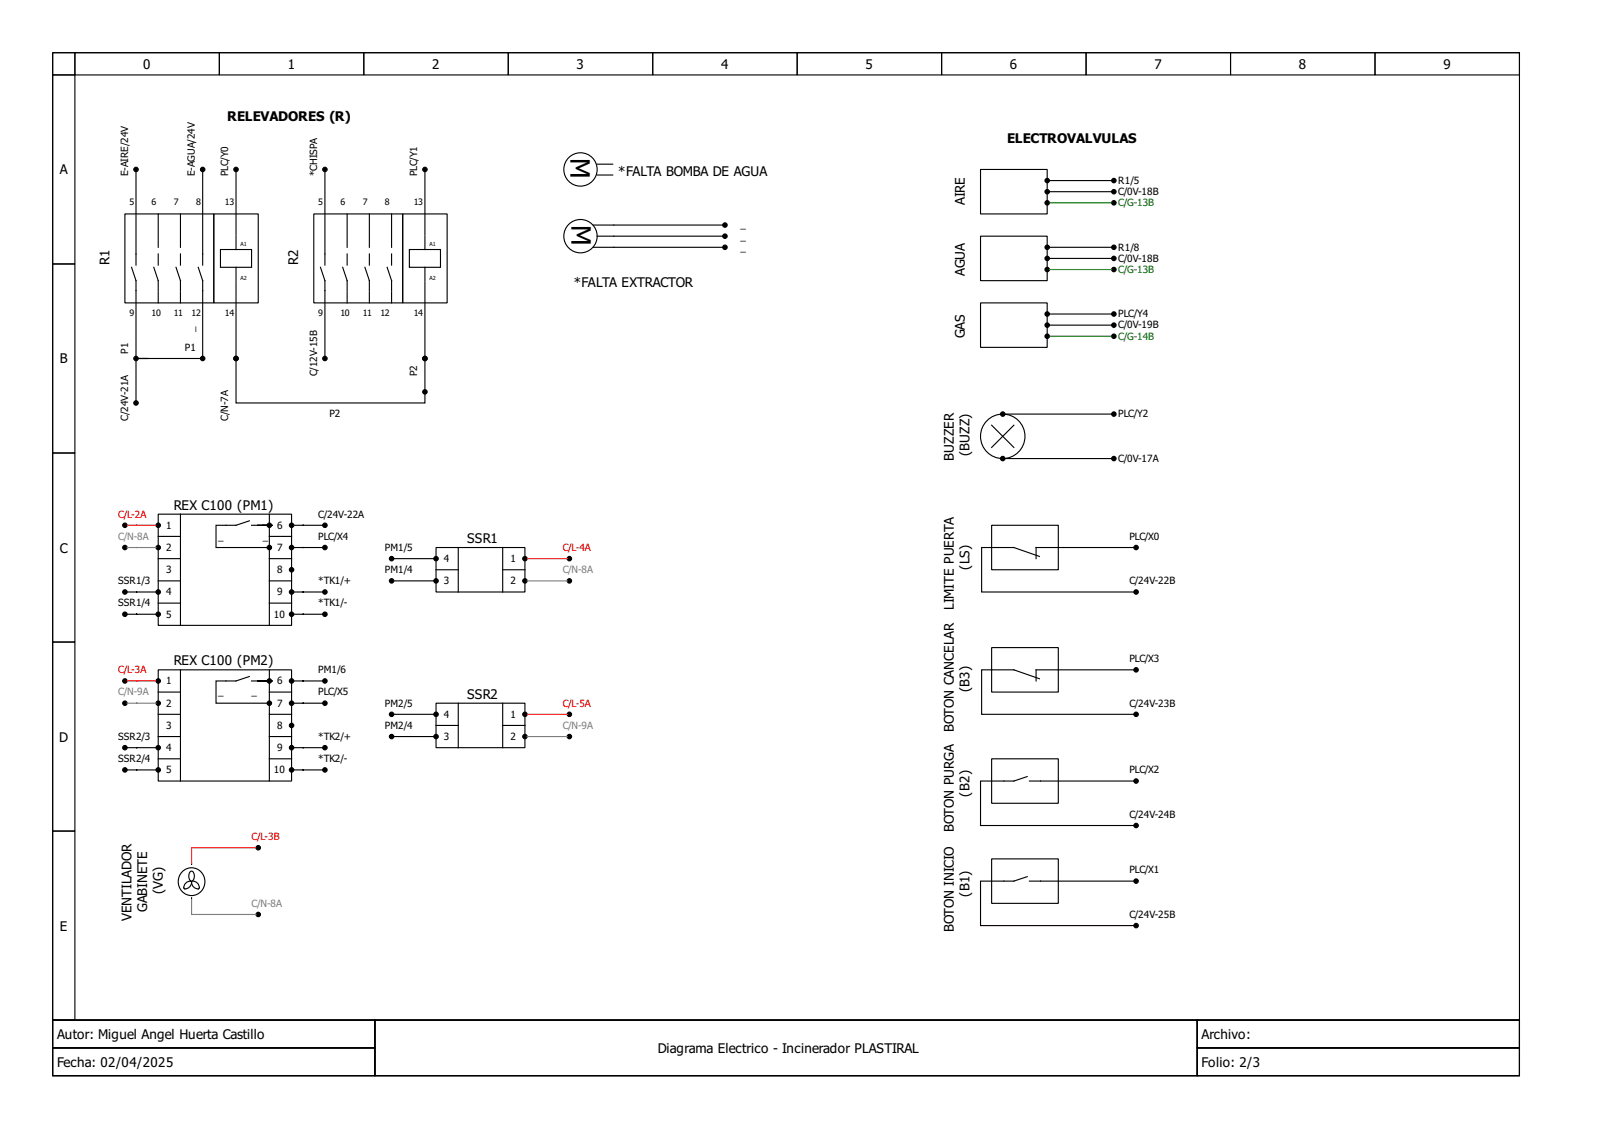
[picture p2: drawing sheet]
<svg xmlns="http://www.w3.org/2000/svg" width="297mm" height="210mm" viewBox="0 0 297 210" stroke-linecap="round" stroke-linejoin="round" font-family="sans-serif">
<g fill="none" stroke="#000" stroke-width=".21">
<path d="M9.8 9.8h272.6v179.7h-272.6zM9.8 9.8h4.1v4.1h-4.1zM9.8 13.9h4.1v35.1h-4.1zM13.9 9.8h26.9v4.1h-26.9zM40.8 9.8h26.8v4.1h-26.8zM67.6 9.8h26.9v4.1h-26.9zM94.5 9.8h26.8v4.1h-26.8zM121.3 9.8h26.9v4.1h-26.9zM148.2 9.8h26.8v4.1h-26.8zM175 9.8h26.9v4.1h-26.9zM201.9 9.8h26.8v4.1h-26.8zM228.7 9.8h26.9v4.1h-26.9z"/>
<path d="M255.6 9.8h26.8v4.1h-26.8zM23.2 39.7h16.5v16.6h-16.5zM29.4 39.7v6.2M33.5 39.7v6.2M39.7 39.7h8.3v16.6h-8.3zM58.3 39.7h16.6v16.6h-16.6zM64.5 39.7v6.2M68.7 39.7v6.2M72.8 39.7v6.2M74.9 39.7h8.2v16.6h-8.2zM111 32.5h2.9M111 30.5h2.9"/>
<path d="M182.3 31.5h12.4v8.2h-12.4zM9.8 49h4.1v35.1h-4.1zM24.5 49.7l.8 2.4v1.9M25.3 47.2v2M28.6 49.7l.8 2.4v1.9M29.4 54.2v2.1M29.4 47.2v2M33.5 54.2v2.1M41 46.3h5.8v3.4h-5.8zM43.9 43.9v2.4M43.9 49.7v2.4M64.5 54.2v2.1"/>
<path d="M67.8 49.7l.9 2.4v1.9M68.7 54.2v2.1M68.7 47.2v2M72.8 54.2v2.1M76.1 46.3h5.8v3.4h-5.8zM79 43.9v2.4M79 49.7v2.4M182.3 43.9h12.4v8.2h-12.4zM182.3 56.3h12.4v8.2h-12.4zM184.3 79l4.2 4.1M188.5 79l-4.2 4.1M9.8 84.1h4.1v35.2h-4.1z"/>
<path d="M29.4 95.5h24.8v20.7h-24.8zM29.4 99.6h4.1M33.5 95.5v20.7M46.3 96.7l-2.4 .9h-1.9M46.8 97.6h2M50.1 95.5v20.7M50.1 99.6h4.1M184.3 97.6h12.4v8.2h-12.4zM9.8 119.3h4.1v35.1h-4.1zM29.4 107.9h4.1M29.4 103.8h4.1M29.4 112h4.1"/>
<path d="M50.1 107.9h4.1M50.1 103.8h4.1M50.1 112h4.1M81.1 101.7h16.5v8.3h-16.5zM81.1 105.8h4.1M85.2 101.7v8.3M93.4 101.7v8.3M93.4 105.8h4.2M184.3 101.7h4.2l4.7 1.7M196.7 101.7h-4.1v2.1M29.4 124.4h24.8v20.7h-24.8zM29.4 136.8h4.1"/>
<path d="M29.4 128.6h4.1M29.4 132.7h4.1M33.5 124.4v20.7M46.3 125.7l-2.4 .8h-1.9M46.8 126.5h2M50.1 136.8h4.1M50.1 124.4v20.7M50.1 128.6h4.1M50.1 132.7h4.1M81.1 130.6h16.5v8.3h-16.5zM81.1 134.8h4.1M85.2 130.6v8.3"/>
<path d="M93.4 134.8h4.2M93.4 130.6v8.3M184.3 120.3h12.4v8.3h-12.4zM9.8 154.4h4.1v35.1h-4.1zM29.4 141h4.1M50.1 141h4.1M184.3 141h12.4v8.2h-12.4zM184.3 159.5h12.4v8.3h-12.4zM9.8 189.5h272.6v10.3h-272.6zM9.8 189.5h59.9v5.2h-59.9zM9.8 194.7h59.9v5.1h-59.9zM69.7 189.5h152.8v10.3h-152.8z"/>
<path d="M222.5 189.5h59.9v5.2h-59.9zM222.5 194.7h59.9v5.1h-59.9z"/>
<circle cx="107.9" cy="31.5" r="3.1"/>
<circle cx="186.4" cy="81.1" r="4.1"/>
</g>
<g fill="#000" stroke="#000" stroke-width=".21">
<circle cx="60.4" cy="31.5" r=".41"/>
<circle cx="79" cy="31.5" r=".41"/>
<circle cx="194.7" cy="33.5" r=".41"/>
<circle cx="194.7" cy="35.6" r=".41"/>
<circle cx="207" cy="37.7" r=".41"/>
<circle cx="194.7" cy="45.9" r=".41"/>
<circle cx="194.7" cy="48" r=".41"/>
<circle cx="207" cy="45.9" r=".41"/>
<circle cx="25.3" cy="74.9" r=".41"/>
<circle cx="37.7" cy="66.6" r=".41"/>
<circle cx="43.9" cy="66.6" r=".41"/>
<circle cx="186.4" cy="76.9" r=".41"/>
<circle cx="194.7" cy="60.4" r=".41"/>
<circle cx="194.7" cy="62.5" r=".41"/>
<circle cx="207" cy="60.4" r=".41"/>
<circle cx="207" cy="76.9" r=".41"/>
<circle cx="207" cy="62.5" r=".41"/>
<circle cx="29.4" cy="97.6" r=".41"/>
<circle cx="50.1" cy="97.6" r=".41"/>
<circle cx="23.2" cy="101.7" r=".41"/>
<circle cx="29.4" cy="101.7" r=".41"/>
<circle cx="29.4" cy="110" r=".41"/>
<circle cx="50.1" cy="101.7" r=".41"/>
<circle cx="54.2" cy="105.8" r=".41"/>
<circle cx="54.2" cy="114.1" r=".41"/>
<circle cx="60.4" cy="110" r=".41"/>
<circle cx="60.4" cy="114.1" r=".41"/>
<circle cx="60.4" cy="101.7" r=".41"/>
<circle cx="72.8" cy="107.9" r=".41"/>
<circle cx="81.1" cy="103.8" r=".41"/>
<circle cx="81.1" cy="107.9" r=".41"/>
<circle cx="97.6" cy="103.8" r=".41"/>
<circle cx="97.6" cy="107.9" r=".41"/>
<circle cx="105.8" cy="103.8" r=".41"/>
<circle cx="105.8" cy="107.9" r=".41"/>
<circle cx="211.2" cy="110" r=".41"/>
<circle cx="211.2" cy="101.7" r=".41"/>
<circle cx="23.2" cy="138.9" r=".41"/>
<circle cx="23.2" cy="130.6" r=".41"/>
<circle cx="29.4" cy="126.5" r=".41"/>
<circle cx="29.4" cy="130.6" r=".41"/>
<circle cx="29.4" cy="138.9" r=".41"/>
<circle cx="50.1" cy="130.6" r=".41"/>
<circle cx="50.1" cy="126.5" r=".41"/>
<circle cx="54.2" cy="126.5" r=".41"/>
<circle cx="54.2" cy="134.8" r=".41"/>
<circle cx="54.2" cy="130.6" r=".41"/>
<circle cx="54.2" cy="138.9" r=".41"/>
<circle cx="60.4" cy="130.6" r=".41"/>
<circle cx="60.4" cy="126.5" r=".41"/>
<circle cx="60.4" cy="138.9" r=".41"/>
<circle cx="72.8" cy="136.8" r=".41"/>
<circle cx="81.1" cy="132.7" r=".41"/>
<circle cx="81.1" cy="136.8" r=".41"/>
<circle cx="97.6" cy="132.7" r=".41"/>
<circle cx="97.6" cy="136.8" r=".41"/>
<circle cx="105.8" cy="136.8" r=".41"/>
<circle cx="105.8" cy="132.7" r=".41"/>
<circle cx="211.2" cy="124.4" r=".41"/>
<circle cx="211.2" cy="132.7" r=".41"/>
<circle cx="23.2" cy="143" r=".41"/>
<circle cx="29.4" cy="143" r=".41"/>
<circle cx="48" cy="157.5" r=".41"/>
<circle cx="54.2" cy="143" r=".41"/>
<circle cx="211.2" cy="153.3" r=".41"/>
<circle cx="48" cy="169.9" r=".41"/>
<circle cx="211.2" cy="163.7" r=".41"/>
<circle cx="211.2" cy="171.9" r=".41"/>
</g>
<circle cx="35.6" cy="163.7" r="2.54" fill="#fff" stroke="#000" stroke-width=".21"/>
<g fill="none" stroke="#000" stroke-width=".21">
<path d="M25.3 31.9v15.3M37.7 31.9v17.3M43.9 31.9v11.8M60.4 31.9v17.3M79 31.9v11.8M195.1 33.5h11.5M195.1 35.6h11.5M25.3 54v12.2M32.7 49.7l.8 2.4v1.9M33.5 47.2v2M36.8 49.7l.9 2.4v14.1M43.9 52.3v13.9"/>
<path d="M59.6 49.7l.8 2.4v14.1M63.7 49.7l.8 2.4v1.9M64.5 47.2v2M72 49.7l.8 2.4v1.9M72.8 47.2v2M79 52.3v13.9M134.3 41.8h-24M134.3 43.9h-23.3M134.3 45.9h-24M195.1 45.9h11.5M195.1 48h11.5M195.1 58.3h11.5"/>
<path d="M37.3 66.6h-12v7.8M43.9 67v7.9h35.1v-7.9M186.8 76.9h19.8M195.1 60.4h11.5M42 97.6h-1.8v4.1h9.5M48.8 97.6h1.9h-2.9h1.9M54.6 97.6h5.4M186.8 85.2h19.8M23.6 114.1h5.4M23.6 110h5.4M54.6 110h5.4M54.6 114.1h5.4"/>
<path d="M54.6 101.7h5.4M73.2 107.9h7.4M73.2 103.8h7.4M184.3 101.7h-1.8v8.3h28.3M196.7 101.7h14.1M23.6 138.9h5.4M42 126.5h-1.8v4.1h9.5M48.8 126.5h1.9h-2.9h1.9M54.6 126.5h5.4M54.6 130.6h5.4M54.6 138.9h5.4M73.2 132.7h7.4"/>
<path d="M73.2 136.8h7.4M193.2 126.1l-4.7-1.7h-6v8.3h28.3M210.8 124.4h-18.2v2.1M23.6 143h5.4M54.6 143h5.4M190.9 144.3l-2.4 .8h-6.2v8.2h28.5M210.8 145.1h-19.5M34.4 164.2a1.05 1.05 0 0 1 1.1-.5 1.11 1.11 0 0 1-1.3 1.4v-.6zM35.4 161.9l.2-.1a1.09 1.09 0 0 1 0 1.9 1.13 1.13 0 0 1-.2-1.8zM35.6 160.4v.2M35.6 166.8v.2M35.8 163.7a1.16 1.16 0 0 1 1.2 1.4 1.16 1.16 0 0 1-1.4-1.2"/>
<path d="M190.9 162.8l-2.4 .9h-6.2v8.2h28.5M191.3 163.7h19.5"/>
<circle cx="107.9" cy="43.9" r="3.1"/>
</g>
<g fill="#000" stroke="#000" stroke-width=".21">
<circle cx="25.3" cy="31.5" r=".41"/>
<circle cx="37.7" cy="31.5" r=".41"/>
<circle cx="43.9" cy="31.5" r=".41"/>
<circle cx="194.7" cy="37.7" r=".41"/>
<circle cx="207" cy="35.6" r=".41"/>
<circle cx="207" cy="33.5" r=".41"/>
<circle cx="134.8" cy="43.9" r=".41"/>
<circle cx="134.8" cy="45.9" r=".41"/>
<circle cx="134.8" cy="41.8" r=".41"/>
<circle cx="194.7" cy="58.3" r=".41"/>
<circle cx="194.7" cy="50.1" r=".41"/>
<circle cx="207" cy="48" r=".41"/>
<circle cx="207" cy="50.1" r=".41"/>
<circle cx="207" cy="58.3" r=".41"/>
<circle cx="25.3" cy="66.6" r=".41"/>
<circle cx="43.9" cy="66.6" r=".41"/>
<circle cx="60.4" cy="66.6" r=".41"/>
<circle cx="79" cy="66.6" r=".41"/>
<circle cx="79" cy="72.8" r=".41"/>
<circle cx="23.2" cy="97.6" r=".41"/>
<circle cx="54.2" cy="97.6" r=".41"/>
<circle cx="60.4" cy="97.6" r=".41"/>
<circle cx="186.4" cy="85.2" r=".41"/>
<circle cx="207" cy="85.2" r=".41"/>
<circle cx="23.2" cy="114.1" r=".41"/>
<circle cx="23.2" cy="110" r=".41"/>
<circle cx="29.4" cy="114.1" r=".41"/>
<circle cx="54.2" cy="101.7" r=".41"/>
<circle cx="54.2" cy="110" r=".41"/>
<circle cx="72.8" cy="103.8" r=".41"/>
<circle cx="23.2" cy="126.5" r=".41"/>
<circle cx="72.8" cy="132.7" r=".41"/>
<circle cx="60.4" cy="143" r=".41"/>
<circle cx="211.2" cy="145.1" r=".41"/>
</g>
<path d="M23.6 101.7h5.4M98 107.9h7.4M23.6 130.6h5.4M98 136.8h7.4M35.6 167.2v2.7h12" fill="none" stroke="#7e7e7e" stroke-width=".21"/>
<path d="M23.6 97.6h5.4M98 103.8h7.4M23.6 126.5h5.4M98 132.7h7.4M47.6 157.5h-12v2.9" fill="none" stroke="#f00" stroke-width=".21"/>
<path d="M195.1 37.7h11.5M195.1 50.1h11.5M195.1 62.5h11.5" fill="none" stroke="#007100" stroke-width=".21"/>
<g font-size="5">
<text x="106" y="29.4" transform="rotate(90 106 29.4)">M</text>
<text x="106.2" y="41.8" transform="rotate(90 106.2 41.8)">M</text>
</g>
<g font-size="2.5">
<text x="26.6" y="12.8">0</text>
<text x="53.5" y="12.8">1</text>
<text x="80.3" y="12.8">2</text>
<text x="107.2" y="12.8">3</text>
<text x="134" y="12.8">4</text>
<text x="160.9" y="12.8">5</text>
<text x="187.7" y="12.8">6</text>
<text x="214.6" y="12.8">7</text>
<text x="241.4" y="12.8">8</text>
<text x="268.3" y="12.8">9</text>
<text x="42.2" y="22.4">RELEVADORES (R)</text>
<text x="187.2" y="26.5">ELECTROVALVULAS</text>
<text x="11.1" y="32.4">A</text>
<text x="114.9" y="32.7">*FALTA BOMBA DE AGUA</text>
<text x="179.4" y="38.1" transform="rotate(-90 179.4 38.1)">AIRE</text>
<text x="20.3" y="49.2" transform="rotate(-90 20.3 49.2)">R1</text>
<text x="55.4" y="49.2" transform="rotate(-90 55.4 49.2)">R2</text>
<text x="106.7" y="53.4">*FALTA EXTRACTOR</text>
<text x="179.4" y="51.3" transform="rotate(-90 179.4 51.3)">AGUA</text>
<text x="179.4" y="62.9" transform="rotate(-90 179.4 62.9)">GAS</text>
<text x="11.1" y="67.5">B</text>
<text x="177.3" y="85.6" transform="rotate(-90 177.3 85.6)">BUZZER</text>
<text x="180.2" y="84.8" transform="rotate(-90 180.2 84.8)">(BUZZ)</text>
<text x="32.3" y="94.7">REX C100 (PM1)</text>
<text x="86.8" y="100.9">SSR1</text>
<text x="11.1" y="102.6">C</text>
<text x="180.2" y="105.8" transform="rotate(-90 180.2 105.8)">(LS)</text>
<text x="177.3" y="113.3" transform="rotate(-90 177.3 113.3)">LIMITE PUERTA</text>
<text x="32.3" y="123.6">REX C100 (PM2)</text>
<text x="86.8" y="129.8">SSR2</text>
<text x="180.2" y="128.6" transform="rotate(-90 180.2 128.6)">(B3)</text>
<text x="11" y="137.7">D</text>
<text x="177.3" y="136" transform="rotate(-90 177.3 136)">BOTON CANCELAR</text>
<text x="180.2" y="148" transform="rotate(-90 180.2 148)">(B2)</text>
<text x="177.3" y="154.6" transform="rotate(-90 177.3 154.6)">BOTON PURGA</text>
<text x="30.2" y="166.2" transform="rotate(-90 30.2 166.2)">(VG)</text>
<text x="180.2" y="166.6" transform="rotate(-90 180.2 166.6)">(B1)</text>
<text x="11.1" y="172.9">E</text>
<text x="24.5" y="171.1" transform="rotate(-90 24.5 171.1)">VENTILADOR</text>
<text x="27.3" y="169.5" transform="rotate(-90 27.3 169.5)">GABINETE</text>
<text x="177.3" y="173.2" transform="rotate(-90 177.3 173.2)">BOTON INICIO</text>
<text x="10.6" y="193">Autor: Miguel Angel Huerta Castillo</text>
<text x="122.3" y="195.6">Diagrama Electrico - Incinerador PLASTIRAL</text>
<text x="223.4" y="193">Archivo:</text>
<text x="10.6" y="198.2">Fecha: 02/04/2025</text>
<text x="223.4" y="198.2">Folio: 2/3</text>
</g>
<g font-size="1.9">
<text x="23.8" y="32.7" transform="rotate(-90 23.8 32.7)">E-AIRE/24V</text>
<text x="36.2" y="32.7" transform="rotate(-90 36.2 32.7)">E-AGUA/24V</text>
<text x="42.4" y="32.7" transform="rotate(-90 42.4 32.7)">PLC/Y0</text>
<text x="58.9" y="32.7" transform="rotate(-90 58.9 32.7)">*CHISPA</text>
<text x="77.5" y="32.7" transform="rotate(-90 77.5 32.7)">PLC/Y1</text>
<text x="207.9" y="34.2">R1/5</text>
<text x="207.9" y="36.2">C/0V-18B</text>
<text x="137.6" y="42.4">_</text>
<text x="137.6" y="44.5">_</text>
<text x="137.6" y="46.6">_</text>
<text x="207.9" y="46.6">R1/8</text>
<text x="207.9" y="48.6">C/0V-18B</text>
<text x="207.9" y="58.9">PLC/Y4</text>
<text x="23.8" y="65.8" transform="rotate(-90 23.8 65.8)">P1</text>
<text x="34.4" y="65.1">P1</text>
<text x="36.2" y="61.6" transform="rotate(-90 36.2 61.6)">_</text>
<text x="207.9" y="61">C/0V-19B</text>
<text x="58.9" y="69.9" transform="rotate(-90 58.9 69.9)">C/12V-15B</text>
<text x="77.5" y="69.9" transform="rotate(-90 77.5 69.9)">P2</text>
<text x="61.2" y="77.5">P2</text>
<text x="207.9" y="77.5">PLC/Y2</text>
<text x="23.8" y="78.2" transform="rotate(-90 23.8 78.2)">C/24V-21A</text>
<text x="42.4" y="78.2" transform="rotate(-90 42.4 78.2)">C/N-7A</text>
<text x="207.9" y="85.8">C/0V-17A</text>
<text x="30.9" y="98.2">1</text>
<text x="40.6" y="100.3">_</text>
<text x="48.8" y="100.3">_</text>
<text x="51.5" y="98.2">6</text>
<text x="59.2" y="96.1">C/24V-22A</text>
<text x="59.2" y="100.3">PLC/X4</text>
<text x="209.9" y="100.3">PLC/X0</text>
<text x="30.9" y="106.5">3</text>
<text x="30.9" y="102.3">2</text>
<text x="51.5" y="102.3">7</text>
<text x="51.5" y="106.5">8</text>
<text x="71.5" y="106.5">PM1/4</text>
<text x="71.5" y="102.3">PM1/5</text>
<text x="82.5" y="104.4">4</text>
<text x="94.9" y="104.4">1</text>
<text x="22" y="112.7">SSR1/4</text>
<text x="22" y="108.5">SSR1/3</text>
<text x="30.9" y="110.6">4</text>
<text x="51.5" y="110.6">9</text>
<text x="59.2" y="108.5">*TK1/+</text>
<text x="59.2" y="112.7">*TK1/-</text>
<text x="82.5" y="108.5">3</text>
<text x="94.9" y="108.5">2</text>
<text x="209.9" y="108.5">C/24V-22B</text>
<text x="30.9" y="114.7">5</text>
<text x="50.9" y="114.7">10</text>
<text x="59.2" y="125">PM1/6</text>
<text x="209.9" y="123">PLC/X3</text>
<text x="30.9" y="127.1">1</text>
<text x="30.9" y="131.2">2</text>
<text x="40.6" y="129.2">_</text>
<text x="46.8" y="129.2">_</text>
<text x="51.5" y="131.2">7</text>
<text x="51.5" y="127.1">6</text>
<text x="59.2" y="129.2">PLC/X5</text>
<text x="71.5" y="131.2">PM2/5</text>
<text x="209.9" y="131.2">C/24V-23B</text>
<text x="22" y="137.4">SSR2/3</text>
<text x="30.9" y="135.4">3</text>
<text x="51.5" y="135.4">8</text>
<text x="59.2" y="137.4">*TK2/+</text>
<text x="71.5" y="135.4">PM2/4</text>
<text x="82.5" y="133.3">4</text>
<text x="82.5" y="137.4">3</text>
<text x="94.9" y="133.3">1</text>
<text x="94.9" y="137.4">2</text>
<text x="22" y="141.6">SSR2/4</text>
<text x="30.9" y="139.5">4</text>
<text x="30.9" y="143.6">5</text>
<text x="50.9" y="143.6">10</text>
<text x="51.5" y="139.5">9</text>
<text x="59.2" y="141.6">*TK2/-</text>
<text x="209.9" y="143.6">PLC/X2</text>
<text x="209.9" y="151.9">C/24V-24B</text>
<text x="209.9" y="162.2">PLC/X1</text>
<text x="209.9" y="170.5">C/24V-25B</text>
</g>
<g font-size="1.9" fill="#007100">
<text x="207.9" y="38.3">C/G-13B</text>
<text x="207.9" y="50.7">C/G-13B</text>
<text x="207.9" y="63.1">C/G-14B</text>
</g>
<g font-size="1.9" fill="#7e7e7e">
<text x="22" y="100.3">C/N-8A</text>
<text x="104.6" y="106.5">C/N-8A</text>
<text x="22" y="129.2">C/N-9A</text>
<text x="104.6" y="135.4">C/N-9A</text>
<text x="46.8" y="168.4">C/N-8A</text>
</g>
<g font-size="1.9" fill="#f00">
<text x="22" y="96.1">C/L-2A</text>
<text x="104.6" y="102.3">C/L-4A</text>
<text x="22" y="125">C/L-3A</text>
<text x="104.6" y="131.2">C/L-5A</text>
<text x="46.8" y="156">C/L-3B</text>
</g>
<g font-size="1.7">
<text x="24" y="38.1">5</text>
<text x="28.2" y="38.1">6</text>
<text x="32.3" y="38.1">7</text>
<text x="36.4" y="38.1">8</text>
<text x="41.8" y="38.1">13</text>
<text x="59.2" y="38.1">5</text>
<text x="63.3" y="38.1">6</text>
<text x="67.4" y="38.1">7</text>
<text x="71.5" y="38.1">8</text>
<text x="76.9" y="38.1">13</text>
<text x="24" y="58.7">9</text>
<text x="28.2" y="58.7">10</text>
<text x="32.3" y="58.7">11</text>
<text x="35.6" y="58.7">12</text>
<text x="41.8" y="58.7">14</text>
<text x="59.2" y="58.7">9</text>
<text x="63.3" y="58.7">10</text>
<text x="67.4" y="58.7">11</text>
<text x="70.7" y="58.7">12</text>
<text x="76.9" y="58.7">14</text>
</g>
<g font-size="1">
<text x="44.7" y="45.7">A1</text>
<text x="79.8" y="45.7">A1</text>
<text x="44.7" y="51.9">A2</text>
<text x="79.8" y="51.9">A2</text>
</g>
</svg>
